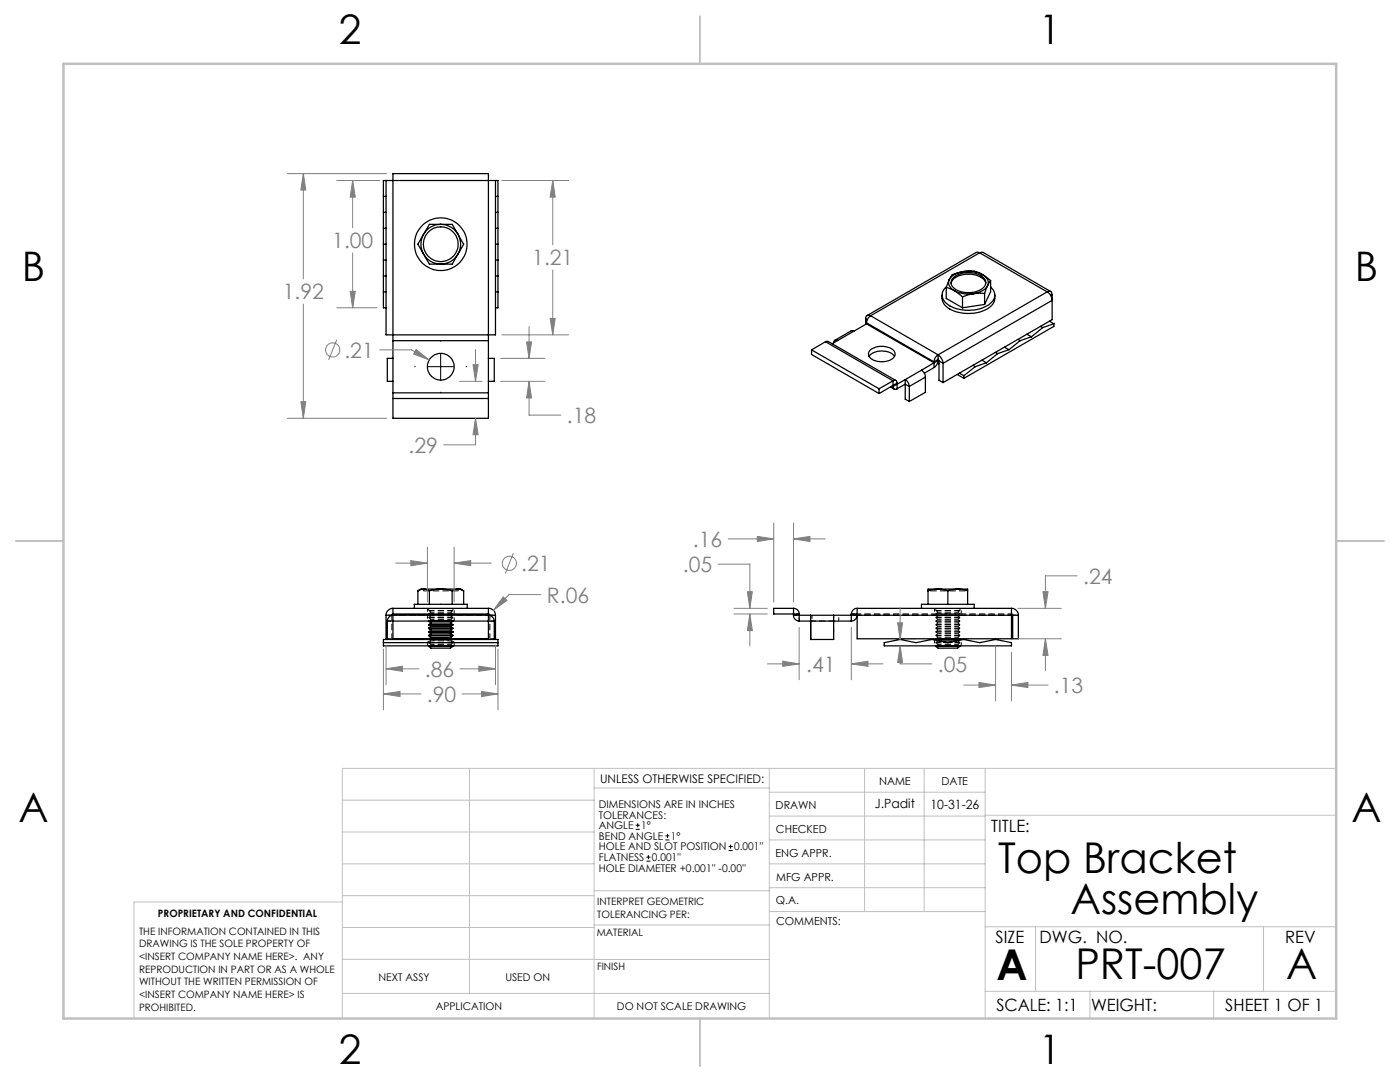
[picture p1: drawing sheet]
<svg xmlns="http://www.w3.org/2000/svg" width="279mm" height="216mm" viewBox="0 0 279 216" stroke-linecap="round" stroke-linejoin="round" font-family="sans-serif">
<g fill="none" stroke="#000" stroke-width=".25">
<path d="M76.5 39.2h.5M77 36v30.8h1.4M77 36h1.4M77 36h-.5v25.4h.5M78.4 36v-1.4h19.1v1.4M78.4 36h19.1M78.4 36v30.8M97.5 36h1.4M97.5 36v30.8M98.9 36v30.8h-1.4M98.9 39.2h.5M98.9 36h.5v25.4h-.5"/>
<path d="M76.5 42.4h.5M76.5 45.5h.5M76.5 48.7h.5M76.5 55.1h.5M76.5 58.2h.5M76.5 51.9h.5M84.5 50.7l1.2 2h2.2M84.5 50.7a3.9 3.9 0 0 0 3.4 2M84.5 46.7l-1.1 2 1.1 2M84.5 46.7a4 4 0 0 0 0 4M87.9 44.8a4 4 0 0 1 3.5 1.9M87.9 44.8h2.3l1.2 1.9"/>
<path d="M87.9 44.8a4 4 0 0 0-3.4 1.9M87.9 44.8h-2.2l-1.2 1.9M91.4 50.7l-1.2 2h-2.3M91.4 50.7a3.9 3.9 0 0 1-3.5 2M91.4 46.7a4 4 0 0 1 0 4M91.4 46.7l1.1 2-1.1 2M98.9 42.4h.5M98.9 45.5h.5M98.9 48.7h.5M98.9 55.1h.5M98.9 58.2h.5M98.9 51.9h.5"/>
<path d="M188 58.9a2.94 2.94 0 0 0 2.4 3.2 7.6 7.6 0 0 0 7.5-1.1l.5-.9 .1-1.2M188.8 57.4l1.7 .6M188.8 57.4v2.1l3.3 1.9M188.9 57.2a2.1 2.1 0 0 0 .3 3.6 7.6 7.6 0 0 0 8.7-.5 1.98 1.98 0 0 0-.2-3.1M189.4 55.8a1.71 1.71 0 0 0 1.1 2.2M189.4 55.8l-.6 1.6M189.8 56.6a2.97 2.97 0 0 1 3.1-1.9 3.7 3.7 0 0 1 3.8 1.7v.2M190.2 55.5a4.9 4.9 0 0 1 6.3 .1 1.53 1.53 0 0 1-1 2.3 4.9 4.9 0 0 1-5.4-.7l-.3-.8zM190.5 58a6 6 0 0 0 3.8 .6M190.5 58l1.6 1.2M192.1 59.2v2.2M192.2 54.2a3.6 3.6 0 0 0-2.8 1.6"/>
<path d="M192.2 54.2a6 6 0 0 1 3.9 .6M192.2 54.2l-2.2 .6-.6 1M192.2 54.2a4.7 4.7 0 0 1 3.9 .6M194.3 58.6l-2.2 .6M195.5 50.4l-.4-.1-.3 .1-21.8 12.6M195.5 50.4l.4-.1 .3 .1 13.5 7.8M195.5 50.4l-21.8 12.6M195.5 50.4l13.5 7.8M196.1 54.8a1.71 1.71 0 0 1 1 2.2M196.1 54.8l1.6 1.2M196.5 58.6h-2.2M196.5 58.6v2.1"/>
<path d="M197.1 57a3.6 3.6 0 0 1-2.8 1.6M197.1 57l-.6 1.6M197.7 56l-.6 1M197.7 56v2.2l-1.2 2.5M209 58.2a2.02 2.02 0 0 1 1 1.7l-21.8 12.6M209 58.2a.6 .6 0 0 1 .7 0 .6 .6 0 0 1 .3 .6M209 58.2l-21.8 12.6M210 58.8v5l-21.8 12.5M210 58.8l-.3 .1M78.4 66.8v1.2M78.4 78.4v1.1M78.4 71.5h-1.1v4.6h1.1"/>
<path d="M78.4 79.5v4h19.1v-4M78.4 66.8h19.1M78.4 68v10.4M78.4 68h19.1M78.4 79.5h19.1M78.4 78.4h19.1M97.5 66.8v1.2M97.5 78.4v1.1M97.5 71.5h1.1v4.6h-1.1M97.5 68v10.4M162 69.8l13.4 7.8M162 69.8v.9l13.4 7.8"/>
<path d="M164.7 68.2h.6l13.5 7.7M164.7 68.2l-2.7 1.6M164.7 68.2l13.5 7.8M167.2 67.9a.51 .51 0 0 0-.6 0 .51 .51 0 0 0-.2 .5M167.2 67.9l-1.1 .7M170.4 66.1l-.4-.1-3.4 1.9M170.4 66.1l-3.2 1.8M172.8 63.6v1.1M172.8 63.6l.3 .2M172.9 64.6l-2.5 1.5M172.9 64.6l13.5 7.8M172.9 64.4l13.5 7.8"/>
<path d="M172.9 64.4v.2M173.4 71.1a3.5 3.5 0 0 1 5.1 0M173.7 69.8a3.8 3.8 0 0 1 4.7 .2 1.32 1.32 0 0 1-1.1 2 3.4 3.4 0 0 1-3.9-1.1v-.6zM173.7 63a2 2 0 0 0-.8 1.4M173.7 63a.62 .62 0 0 0-.7 0 .62 .62 0 0 0-.2 .6M173.7 63l13.5 7.8M175.4 77.6v.9M177.7 77.2l.8 .4M178 77l.2 .1M178.2 76a.49 .49 0 0 1 .6-.1 .49 .49 0 0 1 .2 .5M178.2 77.1a.49 .49 0 0 0 .3 .5 .49 .49 0 0 0 .5 0M178.2 76l-2.8 1.6"/>
<path d="M178.2 76v1.1M179 76.4l-3.6 2.1M179 76.4v1.2M180.7 75.7a1.85 1.85 0 0 1 .8 1.4M180.7 75.7l-2.5 1.4M180.7 75.7v4l.8 .4M181.5 77.1l-.8-.4-1.7 .9M181.5 77.1v3M183.9 73.9a1.68 1.68 0 0 1 .8 1.3M183.9 73.9l-3.2 1.8M184.7 75.2l-3.2 1.9M184.7 75.2v3.1l-3.2 1.8"/>
<path d="M186.4 72.4l-2.5 1.5M186.4 72.2v1.1M186.4 73.3l-1.9 1.2M187.1 72.5l.3 .1M187.2 70.8a2.44 2.44 0 0 1 1 1.7M187.2 70.8a1.61 1.61 0 0 0-.8 1.4M187.2 71.9a1.83 1.83 0 0 1-.8 1.4M187.2 72l.2 .1M187.2 70.8v1.1M187.2 71.9l-.8 .5M187.4 72l-.2-.3-.8 .5M187.4 72l.8 .5"/>
<path d="M187.4 72v3.9l.8 .4M188.2 72.5v3.8M191 74.7l1.4 .8M191.5 74.5l.9 .5M192.4 75v.5M194.2 72.9l.4 .3M194.6 73.2l-2.2 1.8M196 71.9l.8 .5M196.5 60.7l-4.4 .7M196.8 72.4l-2.2 .8M198.6 70.3l.5 .3M199.1 70.6l-2.3 1.8"/>
<path d="M200.4 69.3l1 .5M201.4 69.8l-2.3 .8M203.2 67.7l.4 .3M203.6 68l-2.2 1.8M204.9 66.7l.9 .5M205.8 67.2l-2.2 .8M207.6 65.1l.5 .3M208.1 65.4l-2.3 1.8M209.4 64.1l.9 .5M210.3 64.6l-2.2 .8M210.3 64.6v.5l-17.9 10.4M83.4 117.9v2.7"/>
<path d="M84.5 117.5l1.2 .4M84.5 117.5h3.4M84.5 117.5l-1.1 .4M84.5 117.5h-.5l-.6 .4M85.7 117.9v2.7M87.9 117.5l-2.2 .4M87.9 117.5l2.3 .4M87.9 117.5h3.5M90.2 117.9v2.7M91.4 117.5l-1.2 .4M91.4 117.5l1.1 .4M91.4 117.5h.5l.6 .4"/>
<path d="M92.5 117.9v2.7M185.2 117.9v2.7M187.2 117.5l-2 .4M187.2 117.5l2 .4M187.2 117.5h3.9M187.2 117.5h-2v.4M189.2 117.9v2.7M191.1 117.5l-1.9 .4M191.1 117.5l2 .4M191.1 117.5h2v.4M193.1 117.9v2.7M76.5 127.6h22.9v1.3h-22.9z"/>
<path d="M76.5 128.2h22.9M77 122.8v4.7h.3M77 122.8h1.2M77.3 123.9v3.7M77.3 123.9h21.3M78.2 122.8l.2-.3h19.2l.2 .3M78.2 122.8h.1M78.4 122.8v4.8M78.4 122.8a1.21 1.21 0 0 0-1.1 1.1M78.4 121.4a1.37 1.37 0 0 0-1.4 1.4M78.4 121.4v1.4M78.4 121.4h19.1"/>
<path d="M78.4 122.8h19.1M78.4 127.5h7.2M82.7 121.4v-.8h10.5v.8M85.5 127.5h4.9M85.5 128.9h4.9M85.5 129h4.9M85.5 129l.5 .3h3.9l.5-.3M85.5 126.8h4.9M85.5 127.6h4.9M85.5 124h4.9M85.5 124.6h4.9M85.5 124.7h4.9"/>
<path d="M85.5 125.3h4.9M85.5 125.4h4.9M85.5 126.1h4.9M85.5 124.6v.1M85.5 125.3v.1M85.5 126.1h.1M85.5 126.8h.1M85.5 127.5v.1M85.5 128.9v.1M85.5 126.8l.5 .4M85.5 124l.5 .3M85.5 124.7l.5 .3"/>
<path d="M85.5 125.4l.5 .3M85.5 126.1l.5 .4M85.5 127.6h.1M85.7 128.9h-.2M86 127.2h3.9M86 124.3h3.9M86 125h3.9M86 125.7h3.9M86 126.5h3.9M86 127.2l-.5 .3M86 125l-.5 .3M86 125.7l-.5 .4"/>
<path d="M86 124.3l-.5 .3M86 126.5l-.5 .3M89.9 127.2l.5 .3M89.9 125l.5 .3M89.9 125.7l.5 .4M89.9 124.3l.5 .3M89.9 126.5l.5 .3M90.3 128.9h.1M90.3 127.5h7.2M90.4 124.6v.1M90.4 125.3v.1M90.4 126.1h.1"/>
<path d="M90.4 126.8h.1M90.4 127.5v.1M90.4 128.9v.1M90.4 126.8l-.5 .4M90.4 124l-.5 .3M90.4 124.7l-.5 .3M90.4 125.4l-.5 .3M90.4 126.1l-.5 .4M90.4 127.6h-.1M97.5 122.8v4.8M97.5 122.8a1.21 1.21 0 0 1 1.1 1.1M97.5 121.4a1.37 1.37 0 0 1 1.4 1.4"/>
<path d="M97.5 121.4v1.4M97.8 122.8h1.1M97.8 122.8h.1M98.6 123.9v3.7M98.9 122.8v4.7h-.3M158.4 121.4a1.09 1.09 0 0 1 1.1 1.1M158.4 122.8a1.14 1.14 0 0 0 1.1 1.1M158.4 121.4h-4v1.1h5.1M158.4 122.8h43.5M158.4 121.4v1.4M159.5 123.9h10.4M159.5 122.5v1.4"/>
<path d="M161.8 122.8v4.8M161.8 127.6h.1M166.4 122.8v4.8h-4.6M169.9 122.5h1.2M169.9 122.5v1.4M171.1 121.4v1.4M171.1 121.4a1.14 1.14 0 0 0-1.2 1.1M171.1 122.8a1.21 1.21 0 0 1-1.2 1.1M171.1 121.4h30.8M171.1 122.8v4.7h30.8v-4.7M176.5 128.2l3.1-.6 3.2 .6 3.2-.6 3.2 .6 3.1-.6 3.2 .6 3.2-.6 3.2 .6v.7h-25.4zM183.9 121.4v-.8h10.5v.8"/>
<path d="M186.7 127.5h4.9M186.7 127.6h4.9M186.7 128.9h4.9M186.7 129l.5 .3h3.9l.5-.3M186.7 129h4.9M186.7 127.5v.1M186.7 128.9v.1M186.7 127.6l.4 .2M186.8 127.5h-.1M186.8 128.9h-.1M187.4 127.9h3.5M189.1 128.2h.1"/>
<path d="M191.5 128.9h.1M191.5 127.5h.1M191.6 127.5v.1M191.6 128.9v.1M191.6 127.6l-.4 .2M201.9 121.4v1.4M201.9 121.4a1.37 1.37 0 0 1 1.3 1.4M201.9 122.5l.2 .3M202.1 122.8h1.1M202.1 122.8v4.7h1.1v-4.7"/>
<circle cx="88" cy="48.7" r="3.5"/>
<circle cx="88" cy="48.7" r="5.3"/>
<circle cx="87.9" cy="73.2" r="2.67"/>
</g>
<g fill="none" stroke="#000" stroke-width=".2" stroke-dasharray="1.3 .6" stroke-linecap="butt">
<path d="M84.5 117.5v.4M91.4 117.9h-6.9M91.4 117.9v-.4M185.7 117.5v.4M192.6 117.9h-6.9M192.6 117.9v-.4M85.3 128.2v.6M85.6 128.2l.4 .4M85.6 121.8l.4 .3M85.6 121.4v.4M85.6 122.5l.4 .4M85.6 123.2l.4 .4"/>
<path d="M85.6 127.6l.4 .3M86 128.6l-.3 .2M86 122.9l-.4 .3M86 127.9l-.4 .3M86 122.1l-.4 .4M86 123.6l-.4 .3M89.9 128.6l.5-.4M89.9 122.1l.5-.3M89.9 127.9l.4-.3M89.9 122.9l.5-.4M89.9 123.6l.5-.4M90.3 128.8l-.4-.2"/>
<path d="M90.4 123.9l-.5-.3M90.4 123.2l-.5-.3M90.4 128.2l-.5-.3M90.4 122.5l-.5-.4M90.4 121.8v-.4M90.6 128.8v-.6M186.8 126.8l.4 .4M186.8 123.9v.1M186.8 123.2l.4 .4M186.8 121.8l.4 .3M186.8 122.5l.4 .4M186.8 126.1l.4 .3"/>
<path d="M186.8 121.4v.4M186.8 128.2l.4 .4M186.8 124.7l.4 .3M186.8 125.4l.4 .3M186.8 124l.4 .3M186.8 125.3v.1M186.8 124.6v.1M187.2 127.8v.1M187.2 127.9h.2M187.2 122.9l-.4 .3M187.2 127.2l-.4 .3M187.2 127.9l-.4 .3"/>
<path d="M187.2 124.3l-.4 .3M187.2 128.6l-.4 .2M187.2 125l-.4 .3M187.2 123.6l-.4 .3M187.2 126.4l-.4 .4M187.2 122.1l-.4 .4M187.2 125.7l-.4 .4M190.9 127.9h.2M191.1 127.2l.5-.4M191.1 123.6l.5-.4M191.1 122.1l.5-.3M191.1 122.9l.5-.4"/>
<path d="M191.1 127.9l.1-.1M191.1 126.4l.5-.3M191.1 128.6l.5-.4M191.1 125l.5-.3M191.1 125.7l.5-.3M191.1 124.3l.5-.3M191.5 128.8l-.4-.2M191.5 127.5l-.4-.3M191.6 123.2l-.5-.3M191.6 124v-.1M191.6 128.2l-.5-.3M191.6 124.6l-.5-.3"/>
<path d="M191.6 121.8v-.4M191.6 125.3l-.5-.3M191.6 123.9l-.5-.3M191.6 126.8l-.5-.4M191.6 122.5l-.5-.4M191.6 126.1l-.5-.4M191.6 125.4v-.1M191.6 124.7v-.1"/>
</g>
<g fill="none" stroke="#000" stroke-width=".2" stroke-dasharray="1.3 .6" stroke-dashoffset=".6" stroke-linecap="butt">
<path d="M77.3 123.9h1.2M78.2 122.8h-1.1M78.5 122.8h19M85.3 122.8v1.1M85.3 121.4v1.1M86 128.6h3.9M86 122.1h3.9M86 122.9h3.9M86 127.9h3.9M86 123.6h3.9M90.6 123.9v-1.1M90.6 122.5v-1.1"/>
<path d="M97.8 122.8h1.1M98.6 123.9h-1.1M158.4 122.8h1.1M158.4 121.4v1.1M159.5 123.9v-1.1M159.5 122.5h-1.1M161.8 122.8v1.1M162.1 122.8v1.1M166.4 122.8v1.1M167.4 123.9v-1.1M169.9 122.5h1.2M169.9 123.9v-1.1"/>
<path d="M171.1 122.8h-1.2M186.5 127.7v1.1M186.5 121.4v1.1M187.2 127.2h3.9M187.2 122.9h3.9M187.2 123.6h3.9M187.2 124.3h3.9M187.2 122.1h3.9M187.2 128.6h3.9M187.2 126.4h3.9M187.2 125h3.9M187.2 125.7h3.9"/>
<path d="M191.8 128.8v-1.1M191.8 122.5v-1.1M202.1 122.8h1.2"/>
</g>
<g fill="none" stroke="#000" stroke-width=".2" stroke-dasharray="1.3 .6" stroke-dashoffset=".1" stroke-linecap="butt">
<path d="M85.6 128.2h4.8M85.6 121.8h4.8M85.6 122.5h4.8M85.6 123.2h4.8M186.8 126.8h4.8M186.8 123.2h4.8M186.8 123.9h4.8M186.8 124h4.8M186.8 124.6h4.8M186.8 122.5h4.8M186.8 121.8h4.8M186.8 128.2h4.8"/>
<path d="M186.8 126.1h4.8M186.8 124.7h4.8M186.8 125.3h4.8M186.8 125.4h4.8"/>
</g>
<path d="M90.6 128.2a5.7 5.7 0 0 0-3.9-.5l-.9 .2-.5 .3M166.4 127.6v-3.7" fill="none" stroke="#000" stroke-width=".2" stroke-dasharray="1.3 .6" stroke-dashoffset=".7" stroke-linecap="butt"/>
<path d="M78.2 122.8v4.7M85.6 127.5h4.8M97.8 127.5v-4.7" fill="none" stroke="#000" stroke-width=".2" stroke-dasharray="1.3 .6" stroke-dashoffset=".2" stroke-linecap="butt"/>
<path d="M77.3 127.5h.9M98.6 127.5h-.8M186.8 128.2h2.3M189.3 128.2h2.3" fill="none" stroke="#000" stroke-width=".2" stroke-dasharray="1.3 .6" stroke-dashoffset=".4" stroke-linecap="butt"/>
<path d="M171.1 122.5h30.8M171.1 122.8h30.8M201.9 122.8h-30.8" fill="none" stroke="#000" stroke-width=".2" stroke-dasharray="1.3 .6" stroke-dashoffset=".5" stroke-linecap="butt"/>
<path d="M161.8 123.9h4.6" fill="none" stroke="#000" stroke-width=".2" stroke-dasharray="1.3 .6" stroke-dashoffset=".3" stroke-linecap="butt"/>
<g fill="none" stroke="#808080" stroke-width=".2">
<path d="M57.4 34.6h19.8M60.5 34.6l.5 3.3h-1zM60.5 34.6v21M67.2 36h8.6M70.4 36l.5 3.3h-1zM70.4 36v9.4M100.2 36h13.3M110.3 36l.5 3.3h-1zM110.3 36v12.9M69.9 58.1h1l-.5 3.3zM70.4 50.4v11M110.3 53.9v12.9"/>
<path d="M60.5 60.7v22.8M67.2 67.8l-1.6 4M67.2 61.4h8M75.8 69.8h6.3l3.6 2M83 69.7l2.7 2.1-3.2-1.2zM91.7 76.1h4.5M94.4 72.8h1l-.5 3.3zM94.9 69.7v6.4M99.9 76.1h8.9M99.9 71.5h8.9M100.2 66.8h13.3M105.1 68.2h1l-.5 3.3z"/>
<path d="M105.6 76.1l.5 3.3h-1zM105.6 76.1v6.7h6.3M105.6 65.2v6.3M109.8 63.5h1l-.5 3.3zM57.4 83.5h19.8M60 80.2h1l-.5 3.3zM94.9 83.5l.5 3.2h-1zM94.9 83.5v5.3h-6.4M79 112.4h6.3M82 111.9l3.3 .5-3.3 .5zM85.3 109.2v10.9M90.6 112.4l3.3-.5v1z"/>
<path d="M90.6 109.2v10.9M90.6 112.4h7.4M100.4 119.1l.8 .7-2.7 2zM102.4 110.4l-1.5 4M107.9 118.6h-6.3l-3.1 3.2M143.3 112.6h6.3v8.8M145.3 107.5h9.1M149.2 118.1h.9l-.5 3.3zM151.1 107l3.3 .5-3.3 .6zM154.4 104.4v15.7M158.4 107.5l3.2-.5v1.1zM158.4 104.4v15.7"/>
<path d="M158.4 107.5h6.3M208.1 118.1h1.1l-.6 3.3zM215 114.9h-6.4v6.5M76.5 138.5l3.3-.5v1zM76.5 129.5v12.1M76.5 138.5h7.5M77 133.5l3.3-.6v1zM77 128.7v7.9M77 133.5h6.6M91.8 133.5h7.1M92.2 138.5h7.2M95.6 132.9l3.3 .6-3.3 .4z"/>
<path d="M96.1 138l3.3 .5-3.3 .5zM98.9 128.7v7.9M99.4 129.5v12.1M146.5 121.4h6.6M146.5 122.5h6.6M149.6 122.5l.5 3.3h-.9zM149.6 122.5v6.4M153.1 132.5h6.4M156.2 131.9l3.3 .6-3.3 .5zM159.5 125.2v10.4M169.9 132.5l3.3-.6v1.1zM169.9 132.5h6.3"/>
<path d="M169.9 125.2v10.4M179.1 124.3h1l-.5 3.3zM179.6 128.9l.5 3.3h-1zM179.6 128.9v3.6h6.4M179.6 121.2v6.4M180.9 127.6h1.9M192.3 136.7h6.4M195.4 136.2l3.3 .5-3.3 .5zM198.7 128.9v11M201.9 136.7l3.2-.5v1zM201.9 130.1v9.8M201.9 136.7h7.3"/>
<path d="M203.1 121.4h8.7M203.1 127.5h8.7M208.6 127.5l.6 3.3h-1.1zM208.6 127.5v6.3"/>
<circle cx="66.4" cy="69.8" r="1.41"/>
<circle cx="101.7" cy="112.4" r="1.41"/>
</g>
<g fill="none" stroke="#000" stroke-width=".2">
<path d="M82.8 73.2h.1M85.4 73.2h5.1M87.9 68v.1M87.9 70.6v5.1M87.9 78.2v.2M93 73.2h.2M126.9 165.5h.8M126.9 164.7h.8M127.3 164.3v.8M129 171.8h.8M129 171h.8M129.4 170.6v.8"/>
<path d="M132.8 167.6h.8M132.8 166.8h.8M133.2 166.4v.8M145.4 169.7h.8M145.4 168.9h.8M145.8 168.5v.8"/>
</g>
<g fill="none" stroke="#c0c0c0" stroke-width=".2">
<path d="M68.3 159.7h50.3M93.7 153.3v44.9M118.6 153.3v49.9M118.6 157.2h34.9M153.5 153.3v49.9M153.5 158.1h43.1M172.5 153.3v28.6M184.4 153.3v28.6M196.6 153.3v49.9M266.7 153.3h-198.4v49.9M68.3 178.7h50.3M68.3 172.4h50.3"/>
<path d="M68.3 166h50.3M68.3 180h-41.6v23.2M118.6 177.7h35M153.5 167.6h43.1M153.5 162.8h43.1M153.5 172.4h43.1M153.5 177.1h43.1M196.6 162.7h70.1M68.3 198.2h85.2M68.3 191.4l85.2 .1M68.3 185.1h50.3M118.6 184.6h35"/>
<path d="M153.6 181.9h43M196.6 197.8h70.1M196.6 184.9h70.1M206.7 184.9v12.9M217.5 197.8v5.4M242.2 197.8v5.4M252.2 184.9v12.9"/>
</g>
<path d="M139.7 3.2v9.5M3.1 107.9h9.6M266.7 107.9h9.5M139.7 203.2v9.6" fill="none" stroke="#c0c0c0" stroke-width=".25"/>
<path d="M12.7 12.7h254v190.5h-254z" fill="none" stroke="#c0c0c0" stroke-width=".5"/>
<path d="M60 80.2h1l-.5 3.3zM60.5 34.6l.5 3.3h-1zM69.9 58.1h1l-.5 3.3zM70.4 36l.5 3.3h-1zM109.8 63.5h1l-.5 3.3zM110.3 36l.5 3.3h-1zM83 69.7l-.5 .9 3.2 1.2zM105.6 76.1l.5 3.3h-1zM105.1 68.2h1l-.5 3.3zM94.4 72.8h1l-.5 3.3zM94.9 83.5l.5 3.2h-1zM76.5 138.5l3.3-.5v1zM96.1 138l3.3 .5-3.3 .5zM77 133.5l3.3-.6v1zM95.6 132.9l3.3 .6-3.3 .4zM82 111.9l3.3 .5-3.3 .5zM90.6 112.4l3.3-.5v1zM100.4 119.1l-1.9 2.7 2.7-2zM195.4 136.2l3.3 .5-3.3 .5zM201.9 136.7l3.2-.5v1zM208.1 118.1h1.1l-.6 3.3zM208.6 127.5l.6 3.3h-1.1zM179.1 124.3h1l-.5 3.3zM179.6 128.9l.5 3.3h-1zM149.6 122.5l.5 3.3h-.9zM149.2 118.1h.9l-.5 3.3zM151.1 107l3.3 .5-3.3 .6zM158.4 107.5l3.2-.5v1.1zM156.2 131.9l3.3 .6-3.3 .5zM169.9 132.5l3.3-.6v1.1z" fill="#808080"/>
<g font-size="8.5">
<text x="199.2" y="174.2">Top Bracket</text>
<text x="213.6" y="182.3">Assembly</text>
<text x="198.9" y="195.5">A</text>
<text x="214.6" y="195.4">PRT-007</text>
<text x="256.7" y="195.4">A</text>
</g>
<g font-size="8.1">
<text x="67.6" y="8.9">2</text>
<text x="207.3" y="8.9">1</text>
<text x="4.4" y="56.2">B</text>
<text x="270.4" y="56.2">B</text>
<text x="3.7" y="164.1">A</text>
<text x="269.7" y="164.1">A</text>
<text x="67.6" y="212.4">2</text>
<text x="207.3" y="212.4">1</text>
</g>
<g font-size="4.2" fill="#808080">
<text x="66.3" y="49.5">1.00</text>
<text x="106.2" y="52.9">1.21</text>
<text x="56.4" y="59.7">1.92</text>
<text x="68.7" y="71.4">.21</text>
<text x="113.1" y="84.4">.18</text>
<text x="81.5" y="90.4">.29</text>
<text x="104" y="113.9">.21</text>
<text x="138.3" y="109.1">.16</text>
<text x="136.3" y="114.2">.05</text>
<text x="216.2" y="116.5">.24</text>
<text x="109.2" y="120.2">R.06</text>
<text x="84.8" y="135">.86</text>
<text x="160.9" y="134">.41</text>
<text x="187.2" y="134">.05</text>
<text x="85.2" y="140.1">.90</text>
<text x="210.3" y="138.3">.13</text>
</g>
<g font-size="3.4">
<text x="197.8" y="166">TITLE:</text>
<text x="198.7" y="188.1">SIZE</text>
<text x="207.5" y="188.1">DWG. NO.</text>
<text x="256.5" y="188.2">REV</text>
<text x="198.8" y="201.7">SCALE: 1:1</text>
<text x="217.7" y="201.8">WEIGHT:</text>
<text x="244.5" y="201.7">SHEET 1 OF 1</text>
</g>
<g font-size="2.5">
<text x="174.6" y="161.3">J.Padit</text>
<text x="185.7" y="161.4">10-31-26</text>
</g>
<text font-size="2.4" x="119.8" y="156.2">UNLESS OTHERWISE SPECIFIED:</text>
<g font-size="2.2">
<text x="154.8" y="161.4">DRAWN</text>
<text x="175.4" y="156.6">NAME</text>
<text x="187.9" y="156.7">DATE</text>
<text x="154.9" y="166.3">CHECKED</text>
<text x="154.8" y="170.9">ENG APPR.</text>
<text x="154.9" y="175.7">MFG APPR.</text>
<text x="154.9" y="180.4">Q.A.</text>
<text x="154.9" y="184.6">COMMENTS:</text>
</g>
<g font-size="2.1">
<text x="119.5" y="161.2">DIMENSIONS ARE IN INCHES</text>
<text x="119.5" y="163.4">TOLERANCES:</text>
<text x="119.5" y="165.5">ANGLE</text>
<text x="119.5" y="167.6">BEND ANGLE</text>
<text x="128" y="165.5">1°</text>
<text x="133.9" y="167.6">1°</text>
<text x="119.5" y="169.7">HOLE AND SLOT POSITION</text>
<text x="119.5" y="171.8">FLATNESS</text>
<text x="119.5" y="173.9">HOLE DIAMETER +0.001'' -0.00''</text>
<text x="130.1" y="171.8">0.001''</text>
<text x="146.5" y="169.7">0.001''</text>
<text x="75.5" y="195.7">NEXT ASSY</text>
<text x="100.9" y="195.7">USED ON</text>
<text x="86.9" y="201.5">APPLICATION</text>
<text x="123.1" y="201.6">DO NOT SCALE DRAWING</text>
</g>
<g font-size="2">
<text x="31.5" y="182.9">PROPRIETARY AND CONFIDENTIAL</text>
<text x="119.2" y="180.6">INTERPRET GEOMETRIC</text>
<text x="119.2" y="183.1">TOLERANCING PER:</text>
<text x="27.8" y="186.5">THE INFORMATION CONTAINED IN THIS</text>
<text x="27.8" y="189">DRAWING IS THE SOLE PROPERTY OF</text>
<text x="27.8" y="191.6">&lt;INSERT COMPANY NAME HERE&gt;. ANY</text>
<text x="119.1" y="186.7">MATERIAL</text>
<text x="27.8" y="194.1">REPRODUCTION IN PART OR AS A WHOLE</text>
<text x="27.8" y="196.6">WITHOUT THE WRITTEN PERMISSION OF</text>
<text x="119.1" y="193.5">FINISH</text>
<text x="27.8" y="199.1">&lt;INSERT COMPANY NAME HERE&gt; IS</text>
<text x="27.8" y="201.7">PROHIBITED.</text>
</g>
</svg>
